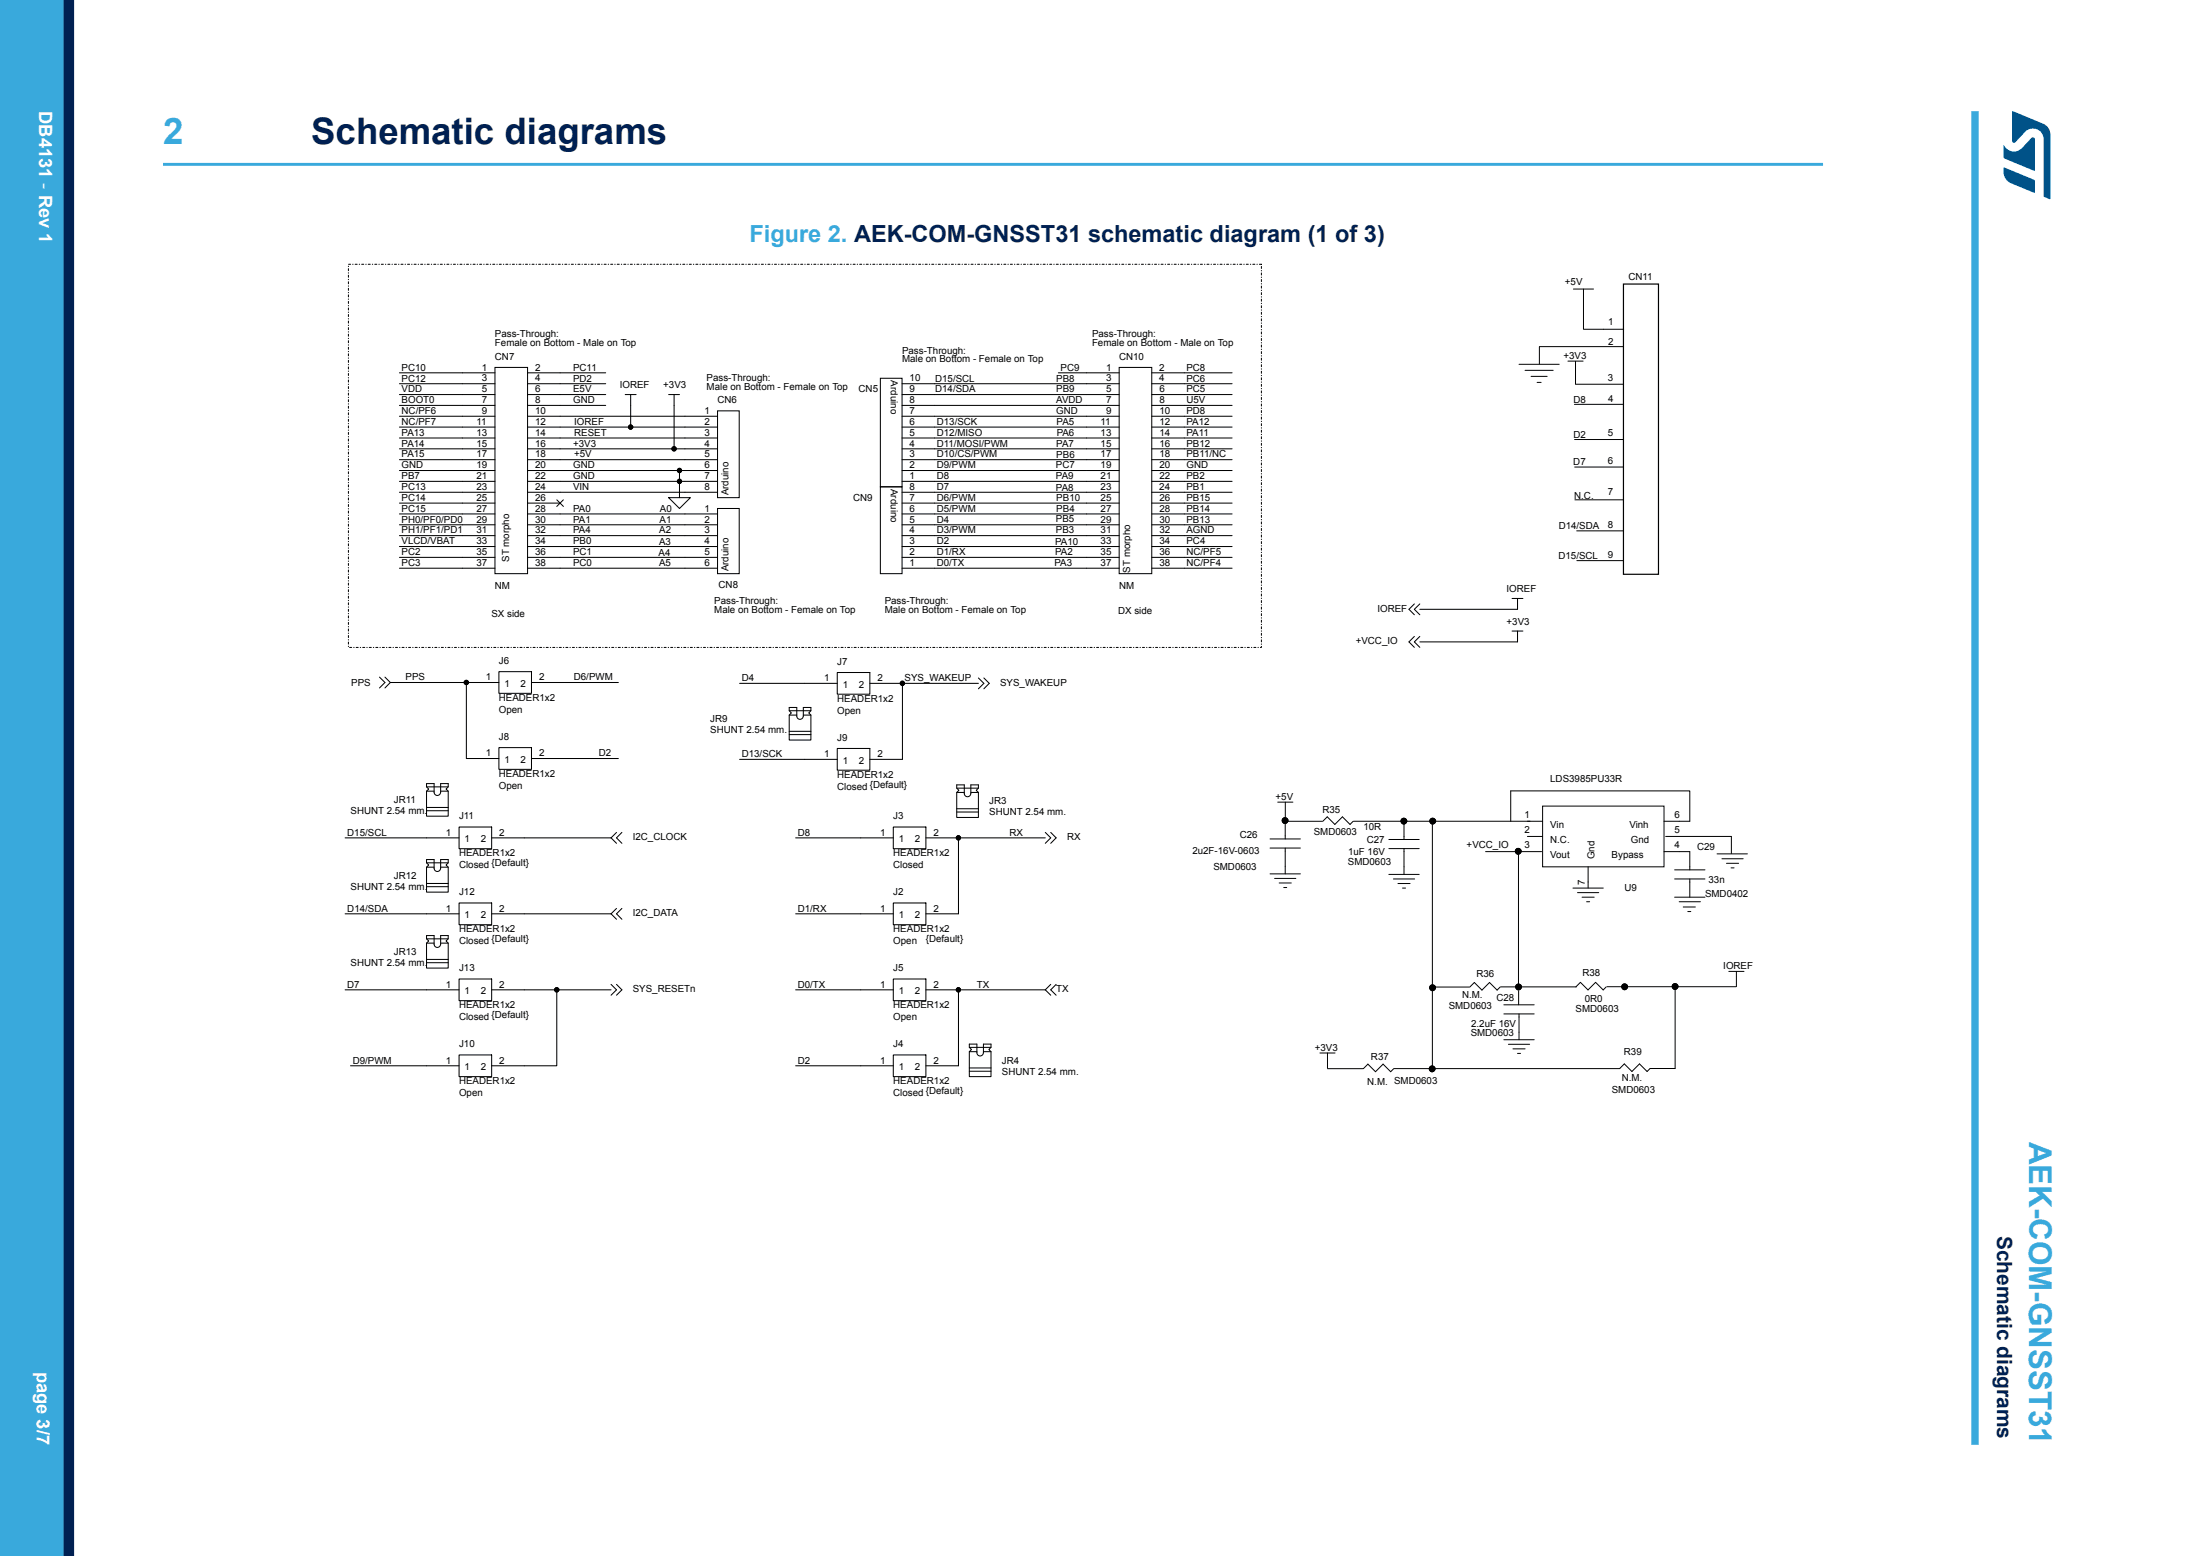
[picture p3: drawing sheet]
<svg xmlns="http://www.w3.org/2000/svg" width="297mm" height="210mm" viewBox="0 0 297 210" stroke-linecap="round" stroke-linejoin="round" font-family="sans-serif">
<path d="M22 22.2h224" fill="none" stroke="#39a9dc" stroke-width=".4"/>
<path d="M47 35.7h123.2v51.7h-123.2z" fill="none" stroke="#000" stroke-width=".14" stroke-dasharray=".3 .3 0 .3"/>
<g fill="none" stroke="#000" stroke-width=".14">
<path d="M53.9 53.3h12.9M53.9 50.3h12.9M53.9 51.8h12.9M53.9 54.7h12.9M53.9 56.2h12.9M53.9 57.6h12.9M53.9 59.1h12.9M66.8 49.6h4.4v27.8h-4.4zM71.2 53.3h10.5M71.2 50.3h10.5M71.2 51.8h10.5M71.2 54.7h10.5"/>
<path d="M71.2 56.2h25.6M71.2 57.6h25.6M71.2 59.1h25.6M84.4 53.3h1.4M85.1 53.3v4.3M90.2 53.3h1.5M91 53.3v7.3M96.8 55.5h2.9v11.7h-2.9zM118.8 51.1h2.9v14.6h-2.9zM121.7 53.3h29.3M121.7 51.8h29.3M121.7 54.7h29.3"/>
<path d="M121.7 56.2h29.3M121.7 57.6h29.3M121.7 59.1h29.3M142.8 50.3h8.2M151 49.6h4.4v27.8h-4.4zM155.4 53.3h10.9M155.4 50.3h10.9M155.4 51.8h10.9M155.4 54.7h10.9M155.4 56.2h10.9M155.4 57.6h10.9M155.4 59.1h10.9"/>
<path d="M53.9 69.4h12.9M53.9 70.8h12.9M53.9 72.3h12.9M53.9 73.8h12.9M53.9 75.2h12.9M53.9 76.7h12.9M53.9 60.6h12.9M53.9 62h12.9M53.9 63.5h12.9M53.9 65h12.9M53.9 66.4h12.9M53.9 67.9h12.9"/>
<path d="M71.2 69.4h25.6M71.2 70.8h25.6M71.2 72.3h25.6M71.2 73.8h25.6M71.2 75.2h25.6M71.2 76.7h25.6M71.2 60.6h25.6M71.2 62h25.6M71.2 63.5h25.6M71.2 65h25.6M71.2 66.4h25.6M71.2 67.9h4.4"/>
<path d="M90.2 67.2h3l-1.5 1.4zM91.7 63.5v3.7M96.8 68.6h2.9v8.8h-2.9zM118.8 65.7h2.9v11.7h-2.9zM121.7 69.4h29.3M121.7 70.8h29.3M121.7 72.3h29.3M121.7 73.8h29.3M121.7 75.2h29.3M121.7 76.7h29.3M121.7 60.6h29.3M121.7 62h29.3"/>
<path d="M121.7 63.5h29.3M121.7 65h29.3M121.7 66.4h29.3M121.7 67.9h29.3M155.4 69.4h10.9M155.4 70.8h10.9M155.4 72.3h10.9M155.4 73.8h10.9M155.4 75.2h10.9M155.4 76.7h10.9M155.4 60.6h10.9M155.4 62h10.9"/>
<path d="M155.4 63.5h10.9M155.4 65h10.9M155.4 66.4h10.9M155.4 67.9h10.9M51.2 91.4l.7 .7-.7 .7M51.9 91.4l.8 .7M52.7 92.1l-.8 .7M52.7 92.1h14.6M62.9 92.1v10.3h4.4M67.3 90.6h4.4v3h-4.4zM71.7 92.1h11.7M99.8 92.2h13.2"/>
<path d="M106.5 98.7h2.9M106.5 99.1h2.9M106.5 95.9h2.9M106.5 96.5h1M106.5 95.5h1v1.1a.44 .44 0 0 0 .5 .5 .44 .44 0 0 0 .4-.5v-1.1h1v.4l-.3 .3 .3 .3v3.4h-2.9v-3.4l.3-.3-.3-.3zM108.4 96.5h1M113 90.8h4.4v2.9h-4.4zM117.4 92.2h14.6M121.8 92.2v10.3h-4.4M132 91.5l.8 .7-.8 .8M132.8 91.5l.7 .7-.7 .8M190.9 85.9l-.8 .7 .8 .8"/>
<path d="M190.9 81.5l-.8 .7 .8 .8M191.6 85.9l-.7 .7 .7 .8M191.6 81.5l-.7 .7 .7 .8M204 85.2h1.5M204 80.8h1.5M204.8 80.8v1.4h-13.2M204.8 85.2v1.4h-13.2M46.6 113.1h15.3M57.6 109h2.9M57.6 109.4h2.9M57.6 106.2h2.9M57.6 106.8h1"/>
<path d="M57.6 119.2h2.9M57.6 119.7h2.9M57.6 116.4h2.9M57.6 117h1M58.6 106.9a.44 .44 0 0 0 .4 .5 .44 .44 0 0 0 .5-.5M58.6 106.9v-1.1h-1v.4l.2 .3-.2 .3v3.4h2.9v-3.4l-.3-.3 .3-.3v-.4h-1v1.1M58.6 117.2a.44 .44 0 0 0 .4 .4 .44 .44 0 0 0 .5-.4M58.6 117.2v-1.2h-1v.4l.2 .3-.2 .3v3.4h2.9v-3.4l-.3-.3 .3-.3v-.4h-1v1.2M59.5 106.8h1M59.5 117h1M61.9 111.6h4.4v2.9h-4.4zM66.3 113.1h16.2"/>
<path d="M67.3 100.9h4.4v2.9h-4.4zM71.7 102.4h11.7M82.5 113.1l.7 .7M83.2 112.3l-.7 .8M83.9 112.3l-.7 .8 .7 .7M99.8 102.5h13.2M107.4 113.1h13.1M113 101h4.4v2.9h-4.4zM120.5 111.6h4.4v2.9h-4.4zM124.9 113.1h16.1M129.1 109.1h2.9M129.1 109.6h2.9"/>
<path d="M129.1 106.4h2.9M129.1 107h1M129.3 113.1v10.2h-4.4M130.1 107.1a.44 .44 0 0 0 .5 .4 .44 .44 0 0 0 .4-.4M130.1 107.1v-1.2h-1v.5l.3 .3-.3 .3v3.3h2.9v-3.3l-.3-.3 .3-.3v-.5h-1v1.2M131 107h1M141 112.3l.8 .8-.8 .7M141.8 112.3l.7 .8-.7 .7M46.6 123.3h15.3M46.6 133.6h15.3M57.6 129.5h2.9M57.6 129.9h2.9"/>
<path d="M57.6 126.7h2.9M57.6 127.3h1M58.6 127.4a.44 .44 0 0 0 .4 .5 .44 .44 0 0 0 .5-.5M58.6 127.4v-1.1h-1v.4l.2 .3-.2 .3v3.4h2.9v-3.4l-.3-.3 .3-.3v-.4h-1v1.1M59.5 127.3h1M61.9 121.9h4.4v2.9h-4.4zM61.9 132.1h4.4v3h-4.4zM66.3 123.3h16.2M66.3 133.6h8.8M82.5 132.9l.7 .7-.7 .7M82.5 133.6h-7.4v10.2h-8.8M82.5 123.3l.7 .8"/>
<path d="M83.2 132.9l.7 .7-.7 .7M83.2 122.6l-.7 .7M83.9 122.6l-.7 .7 .7 .8M107.4 123.3h13.1M107.4 133.6h13.1M120.5 132.1h4.4v3h-4.4zM120.5 121.9h4.4v2.9h-4.4zM124.9 133.6h16.1M129.3 133.6v10.2h-4.4M141 133.6l.8 .7M141.8 132.9l-.8 .7M142.5 132.9l-.7 .7 .7 .7"/>
<path d="M47.3 143.8h14.6M61.9 142.4h4.4v2.9h-4.4zM107.4 143.8h13.1M120.5 142.4h4.4v2.9h-4.4zM130.8 144.1h2.9M130.8 144.6h2.9M130.8 141.4h2.9M130.8 141.9h1M132.7 142.1a.44 .44 0 0 1-.4 .4 .44 .44 0 0 1-.5-.4v-1.2h-1v.5l.3 .2-.3 .3v3.4h2.9v-3.4l-.3-.3 .3-.2v-.5h-1v1.2M132.7 141.9h1"/>
</g>
<g fill="none" stroke="#000" stroke-width=".13">
<path d="M212.3 39h2.7M213.7 39v5.4h5.4M205 49.2h5.4M205.8 50h3.8M206.6 50.8h2.2M207.4 51.6h.6M207.7 46.8v2.3M207.7 46.8h11.3M211.6 48.7h2M212.4 54.6h6.6M212.5 59.3h6.5M212.6 48.8v3"/>
<path d="M212.6 51.9h6.4M75.1 67.5l.9 .9M76 67.5l-.9 .9M212.5 63h6.5M212.5 67.5h6.5M212.8 71.6h6.2M212.8 75.7h6.2M171.4 114.5h4.1M171.4 117.9h4.1M171.4 113.2h4.1M172 118.6h2.9M172.4 108.3h2.1"/>
<path d="M172.6 119.2h1.6M173.2 119.8h.4M173.4 110.8v2.4M173.4 114.5v3.4M173.4 108.3v2M173.6 110.8h4.8M178.5 110.9l.6-.7 1 1.1 1-1.1 1.1 1.1 .4-.4M182.6 110.8h10.6M187.4 114.5h4.1M187.4 118h4.1M187.4 113.3h4.1M188 118.6h2.9"/>
<path d="M188.6 119.2h1.7M189.3 119.9h.4M189.5 110.8v2.5M189.5 114.5v3.5M193.3 111.3v32.6M193.6 110.8h14.6M200.5 114.9h7.5M203.9 110.8v-4.1h24.1v4.1h-3.5M204.9 115.1v18M206.1 112.9h2.1M208.2 108.8h16.3v8.2h-16.3zM212.3 119.9h4"/>
<path d="M214.3 117v2.9M224.5 114.9h3.5v2.5M224.8 112.9h8.9M226 118.6h4.1M226 117.4h4.1M228 118.6v2.5M231.7 115.2h4.1M232.4 115.9h2.8M233 116.5h1.6M233.6 117.1h.4M233.6 112.9v2.3M193.5 133.2h4.8"/>
<path d="M198.3 133.2l.6-.6 1.1 1 1-1 1 1 .4-.4M202.5 133.2h10.2M202.9 136.8h4.1M202.9 135.6h4.1M204.9 133.7v1.9M205 136.8v3.5M212.6 133.2l.7-.6 1 1 1-1 1 1 .4-.4M212.9 120.5h2.8M213.5 121.1h1.6M214.1 121.7h.4M216.9 133.2h17.4M226 121.1h4.1"/>
<path d="M226 133.3v10.9M226.6 121.7h2.9M227.1 122.4h1.7M227.7 123h.5M233.3 131.1h2M234.3 131.1v2.1M178.1 142.1h2.1M179.1 144.2h4.8M179.1 142.1v2.1M184 144.2l.6-.6 1 1 1-1 1.1 1 .4-.4M202.9 140.3h4.1M203.5 140.9h2.9"/>
<path d="M204.2 141.6h1.6M204.8 142.2h.4M222.7 144.2l-.4 .4-1.1-1-1 1-1-1-.6 .6h-30.5M222.7 144.2h3.3"/>
<circle cx="173.4" cy="110.7" r=".39"/>
<circle cx="189.4" cy="110.8" r=".39"/>
<circle cx="193.3" cy="110.8" r=".39"/>
<circle cx="204.9" cy="114.9" r=".39"/>
<circle cx="193.3" cy="133.3" r=".39"/>
<circle cx="204.9" cy="133.2" r=".39"/>
<circle cx="219.2" cy="133.2" r=".39"/>
<circle cx="226" cy="133.1" r=".39"/>
<circle cx="193.3" cy="144.3" r=".39"/>
</g>
<g fill="#000" stroke="#000" stroke-width=".14">
<circle cx="85.1" cy="57.6" r=".29"/>
<circle cx="91" cy="60.6" r=".29"/>
<circle cx="91.7" cy="63.5" r=".29"/>
<circle cx="91.7" cy="65" r=".29"/>
<circle cx="62.9" cy="92.1" r=".29"/>
<circle cx="121.8" cy="92.2" r=".29"/>
<circle cx="129.3" cy="113.1" r=".29"/>
<circle cx="75.1" cy="133.6" r=".29"/>
<circle cx="129.3" cy="133.6" r=".29"/>
</g>
<g fill="#000">
<circle cx="173.4" cy="110.7" r=".39"/>
<circle cx="189.4" cy="110.8" r=".39"/>
<circle cx="193.3" cy="110.8" r=".39"/>
<circle cx="204.9" cy="114.9" r=".39"/>
<circle cx="193.3" cy="133.3" r=".39"/>
<circle cx="204.9" cy="133.2" r=".39"/>
<circle cx="219.2" cy="133.2" r=".39"/>
<circle cx="226" cy="133.1" r=".39"/>
<circle cx="193.3" cy="144.3" r=".39"/>
</g>
<path d="M219.1 38.3h4.7v39.2h-4.7z" fill="none" stroke="#000" stroke-width=".16"/>
<path d="M266.5 15v180" fill="none" stroke="#39a9dc" stroke-width="1"/>
<g fill="#39a9dc">
<path d="M0 0h8.6v210h-8.6z" fill-rule="evenodd"/>
<path d="M0 0h7.5v210h-7.5z" fill-rule="evenodd"/>
</g>
<path d="M9.3 0v210" fill="none" stroke="#002052" stroke-width="1.4"/>
<g fill="#005288">
<path d="M271.5 15l4.2 1.7a1.59 1.59 0 0 1 1 1.5v8.6l-.1 .1-.8-.4v-7.6a1.45 1.45 0 0 0-.9-1.4 1.45 1.45 0 0 0-1.6 .2l-1.3 1.5-.2 .1-.2-.1-.1-.2z"/>
<path d="M270.4 22.6l4 1.7 .2 .2v1.4l-.1 .1-3.2-1.3a1.6 1.6 0 0 1-.9-1.5z"/>
<path d="M270.4 19.6a1.54 1.54 0 0 0 2.4 .4l1.3-1.4 .2-.1 .2 .1 .1 .2v4.2l-4.2-1.7z"/>
</g>
<text font-size="4.9" fill="#39a9dc" x="22" y="19.4">2</text>
<text font-size="4.9" fill="#002052" x="42" y="19.4">Schematic diagrams</text>
<text font-size="4.2" fill="#39a9dc" x="273.8" y="154.1" transform="rotate(90 273.8 154.1)">AEK-COM-GNSST31</text>
<text font-size="3.2" fill="#39a9dc" x="101.1" y="32.6">Figure 2. AEK-COM-GNSST31 schematic diagram (1 of 3)</text>
<text font-size="2.8" fill="#002052" x="269.5" y="166.8" transform="rotate(90 269.5 166.8)">Schematic diagrams</text>
<g font-size="2.5" fill="#fff">
<text x="5.3" y="15" transform="rotate(90 5.3 15)">DB4131 - Rev 1</text>
<text x="5" y="185.1" transform="rotate(90 5 185.1)">page 3/7</text>
</g>
<g font-size="1.3">
<text x="211.2" y="38.5">+5V</text>
<text x="219.7" y="37.7">CN11</text>
<text x="66.8" y="45.5">Pass-Through:</text>
<text x="66.8" y="46.7">Female on Bottom - Male on Top</text>
<text x="121.7" y="47.7">Pass-Through:</text>
<text x="147.4" y="45.5">Pass-Through:</text>
<text x="147.4" y="46.7">Female on Bottom - Male on Top</text>
<text x="217" y="46.5">2</text>
<text x="217" y="43.8">1</text>
<text x="54.2" y="50">PC10</text>
<text x="54.2" y="51.5">PC12</text>
<text x="54.2" y="53">VDD</text>
<text x="65" y="50">1</text>
<text x="65" y="52.9">5</text>
<text x="65" y="51.5">3</text>
<text x="66.8" y="48.6">CN7</text>
<text x="72.2" y="50">2</text>
<text x="72.2" y="52.9">6</text>
<text x="72.2" y="51.5">4</text>
<text x="77.3" y="53">E5V</text>
<text x="77.3" y="51.5">PD2</text>
<text x="77.3" y="50">PC11</text>
<text x="83.6" y="52.4">IOREF</text>
<text x="89.5" y="52.4">+3V3</text>
<text x="95.4" y="51.4">Pass-Through:</text>
<text x="95.4" y="52.6">Male on Bottom - Female on Top</text>
<text x="115.9" y="53">CN5</text>
<text x="120.2" y="51.3" transform="rotate(90 120.2 51.3)">Arduino</text>
<text x="121.7" y="48.9">Male on Bottom - Female on Top</text>
<text x="122.7" y="52.9">9</text>
<text x="122.7" y="51.5">10</text>
<text x="126.2" y="51.5">D15/SCL</text>
<text x="126.2" y="52.9">D14/SDA</text>
<text x="142.5" y="53">PB9</text>
<text x="142.5" y="51.5">PB8</text>
<text x="143.1" y="50">PC9</text>
<text x="149.3" y="50">1</text>
<text x="149.3" y="51.5">3</text>
<text x="149.3" y="52.9">5</text>
<text x="151" y="48.6">CN10</text>
<text x="156.4" y="50">2</text>
<text x="156.4" y="51.5">4</text>
<text x="156.4" y="52.9">6</text>
<text x="160.1" y="50">PC8</text>
<text x="160.1" y="51.5">PC6</text>
<text x="160.1" y="53">PC5</text>
<text x="211" y="48.5">+3V3</text>
<text x="217" y="51.4">3</text>
<text x="54.2" y="55.9">NC/PF6</text>
<text x="54.2" y="58.8">PA13</text>
<text x="54.2" y="54.4">BOOT0</text>
<text x="54.2" y="57.3">NC/PF7</text>
<text x="64.3" y="57.3">11</text>
<text x="64.3" y="58.8">13</text>
<text x="65" y="55.9">9</text>
<text x="65" y="54.4">7</text>
<text x="72.2" y="55.9">10</text>
<text x="72.2" y="54.4">8</text>
<text x="72.2" y="57.3">12</text>
<text x="72.2" y="58.8">14</text>
<text x="77.3" y="54.4">GND</text>
<text x="77.5" y="57.3">IOREF</text>
<text x="77.5" y="58.8">RESET</text>
<text x="95.1" y="55.9">1</text>
<text x="95.1" y="57.3">2</text>
<text x="95.1" y="58.8">3</text>
<text x="96.8" y="54.4">CN6</text>
<text x="122.7" y="54.4">8</text>
<text x="122.7" y="55.9">7</text>
<text x="122.7" y="57.3">6</text>
<text x="122.7" y="58.8">5</text>
<text x="126.4" y="58.8">D12/MISO</text>
<text x="126.4" y="57.3">D13/SCK</text>
<text x="142.5" y="55.9">GND</text>
<text x="142.5" y="54.4">AVDD</text>
<text x="142.6" y="57.4">PA5</text>
<text x="142.6" y="58.8">PA6</text>
<text x="148.5" y="58.8">13</text>
<text x="148.5" y="57.3">11</text>
<text x="149.3" y="54.4">7</text>
<text x="149.3" y="55.9">9</text>
<text x="156.4" y="58.8">14</text>
<text x="156.4" y="57.3">12</text>
<text x="156.4" y="55.9">10</text>
<text x="156.4" y="54.4">8</text>
<text x="160.1" y="58.8">PA11</text>
<text x="160.1" y="57.3">PA12</text>
<text x="160.1" y="55.9">PD8</text>
<text x="160.1" y="54.4">U5V</text>
<text x="212.3" y="54.4">D8</text>
<text x="212.3" y="59.1">D2</text>
<text x="217" y="58.8">5</text>
<text x="217" y="54.2">4</text>
<text x="54.2" y="61.7">PA15</text>
<text x="54.2" y="64.7">PB7</text>
<text x="54.2" y="60.3">PA14</text>
<text x="54.2" y="63.2">GND</text>
<text x="64.3" y="64.7">21</text>
<text x="64.3" y="60.3">15</text>
<text x="64.3" y="63.2">19</text>
<text x="64.3" y="61.7">17</text>
<text x="72.2" y="64.7">22</text>
<text x="72.2" y="61.7">18</text>
<text x="72.2" y="63.2">20</text>
<text x="72.2" y="60.3">16</text>
<text x="77.3" y="64.7">GND</text>
<text x="77.3" y="63.2">GND</text>
<text x="77.3" y="60.3">+3V3</text>
<text x="77.5" y="61.7">+5V</text>
<text x="95.1" y="60.3">4</text>
<text x="95.1" y="61.7">5</text>
<text x="95.1" y="63.2">6</text>
<text x="95.1" y="64.7">7</text>
<text x="120.2" y="66" transform="rotate(90 120.2 66)">Arduino</text>
<text x="122.7" y="60.3">4</text>
<text x="122.7" y="61.7">3</text>
<text x="122.7" y="63.2">2</text>
<text x="122.7" y="64.7">1</text>
<text x="126.4" y="61.7">D10/CS/PWM</text>
<text x="126.4" y="60.3">D11/MOSI/PWM</text>
<text x="126.4" y="63.2">D9/PWM</text>
<text x="126.4" y="64.7">D8</text>
<text x="142.5" y="63.2">PC7</text>
<text x="142.5" y="64.6">PA9</text>
<text x="142.5" y="60.3">PA7</text>
<text x="142.5" y="61.8">PB6</text>
<text x="148.5" y="60.3">15</text>
<text x="148.5" y="64.7">21</text>
<text x="148.5" y="61.7">17</text>
<text x="148.5" y="63.2">19</text>
<text x="156.4" y="61.7">18</text>
<text x="156.4" y="64.7">22</text>
<text x="156.4" y="63.2">20</text>
<text x="156.4" y="60.3">16</text>
<text x="160.1" y="64.7">PB2</text>
<text x="160.1" y="63.2">GND</text>
<text x="160.1" y="60.3">PB12</text>
<text x="160.1" y="61.7">PB11/NC</text>
<text x="212.3" y="62.8">D7</text>
<text x="217" y="62.6">6</text>
<text x="54.2" y="72">PH1/PF1/PD1</text>
<text x="54.2" y="66.1">PC13</text>
<text x="54.2" y="69.1">PC15</text>
<text x="54.2" y="67.6">PC14</text>
<text x="54.2" y="70.5">PH0/PF0/PD0</text>
<text x="64.3" y="66.1">23</text>
<text x="64.3" y="72">31</text>
<text x="64.3" y="67.6">25</text>
<text x="64.3" y="70.5">29</text>
<text x="64.3" y="69.1">27</text>
<text x="72.2" y="67.6">26</text>
<text x="72.2" y="72">32</text>
<text x="72.2" y="66.1">24</text>
<text x="72.2" y="70.5">30</text>
<text x="72.2" y="69.1">28</text>
<text x="77.3" y="70.5">PA1</text>
<text x="77.3" y="72">PA4</text>
<text x="77.3" y="66.1">VIN</text>
<text x="77.3" y="69.1">PA0</text>
<text x="88.9" y="72">A2</text>
<text x="89" y="70.6">A1</text>
<text x="89" y="69.1">A0</text>
<text x="95.1" y="69.1">1</text>
<text x="95.1" y="70.5">2</text>
<text x="95.1" y="72">3</text>
<text x="95.1" y="66.1">8</text>
<text x="98.3" y="66.9" transform="rotate(-90 98.3 66.9)">Arduino</text>
<text x="115.1" y="67.6">CN9</text>
<text x="122.7" y="66.1">8</text>
<text x="122.7" y="67.6">7</text>
<text x="122.7" y="69.1">6</text>
<text x="122.7" y="70.5">5</text>
<text x="122.7" y="72">4</text>
<text x="126.4" y="66.1">D7</text>
<text x="126.4" y="70.5">D4</text>
<text x="126.4" y="72">D3/PWM</text>
<text x="126.4" y="67.6">D6/PWM</text>
<text x="126.4" y="69.1">D5/PWM</text>
<text x="142.5" y="66.2">PA8</text>
<text x="142.5" y="70.5">PB5</text>
<text x="142.5" y="71.9">PB3</text>
<text x="142.5" y="67.6">PB10</text>
<text x="142.5" y="69">PB4</text>
<text x="148.5" y="66.1">23</text>
<text x="148.5" y="69.1">27</text>
<text x="148.5" y="67.6">25</text>
<text x="148.5" y="70.5">29</text>
<text x="148.5" y="72">31</text>
<text x="156.4" y="66.1">24</text>
<text x="156.4" y="72">32</text>
<text x="156.4" y="67.6">26</text>
<text x="156.4" y="69.1">28</text>
<text x="156.4" y="70.5">30</text>
<text x="160.1" y="70.5">PB13</text>
<text x="160.1" y="67.6">PB15</text>
<text x="160.1" y="69.1">PB14</text>
<text x="160.1" y="72">AGND</text>
<text x="160.1" y="66.1">PB1</text>
<text x="210.3" y="71.4">D14/SDA</text>
<text x="212.4" y="67.3">N.C.</text>
<text x="217" y="66.8">7</text>
<text x="217" y="71.3">8</text>
<text x="54.2" y="73.5">VLCD/VBAT</text>
<text x="54.2" y="76.4">PC3</text>
<text x="54.2" y="74.9">PC2</text>
<text x="64.3" y="73.5">33</text>
<text x="64.3" y="74.9">35</text>
<text x="64.3" y="76.4">37</text>
<text x="68.7" y="75.8" transform="rotate(-90 68.7 75.8)">ST morpho</text>
<text x="72.2" y="74.9">36</text>
<text x="72.2" y="73.5">34</text>
<text x="72.2" y="76.4">38</text>
<text x="77.3" y="76.4">PC0</text>
<text x="77.3" y="74.9">PC1</text>
<text x="77.3" y="73.5">PB0</text>
<text x="88.9" y="75.1">A4</text>
<text x="88.9" y="73.6">A3</text>
<text x="88.9" y="76.4">A5</text>
<text x="95.1" y="73.5">4</text>
<text x="95.1" y="74.9">5</text>
<text x="95.1" y="76.4">6</text>
<text x="98.3" y="77.1" transform="rotate(-90 98.3 77.1)">Arduino</text>
<text x="122.7" y="73.5">3</text>
<text x="122.7" y="74.9">2</text>
<text x="122.7" y="76.4">1</text>
<text x="126.4" y="74.9">D1/RX</text>
<text x="126.4" y="76.4">D0/TX</text>
<text x="126.4" y="73.5">D2</text>
<text x="142.3" y="76.4">PA3</text>
<text x="142.4" y="73.6">PA10</text>
<text x="142.4" y="74.9">PA2</text>
<text x="148.5" y="73.5">33</text>
<text x="148.5" y="76.4">37</text>
<text x="148.5" y="74.9">35</text>
<text x="152.5" y="77.3" transform="rotate(-90 152.5 77.3)">ST morpho</text>
<text x="156.4" y="74.9">36</text>
<text x="156.4" y="76.4">38</text>
<text x="156.4" y="73.5">34</text>
<text x="160.1" y="74.9">NC/PF5</text>
<text x="160.1" y="73.5">PC4</text>
<text x="160.1" y="76.4">NC/PF4</text>
<text x="210.3" y="75.4">D15/SCL</text>
<text x="217" y="75.2">9</text>
<text x="66.3" y="83.3">SX side</text>
<text x="66.8" y="79.5">NM</text>
<text x="96.4" y="81.6">Pass-Through:</text>
<text x="96.4" y="82.8">Male on Bottom - Female on Top</text>
<text x="97" y="79.3">CN8</text>
<text x="119.4" y="81.6">Pass-Through:</text>
<text x="119.4" y="82.8">Male on Bottom - Female on Top</text>
<text x="150.9" y="82.8">DX side</text>
<text x="151" y="79.5">NM</text>
<text x="185.9" y="82.5">IOREF</text>
<text x="203.3" y="79.9">IOREF</text>
<text x="67.3" y="89.6">J6</text>
<text x="113" y="89.7">J7</text>
<text x="182.9" y="86.9">+VCC_IO</text>
<text x="203.3" y="84.3">+3V3</text>
<text x="47.4" y="92.6">PPS</text>
<text x="54.7" y="91.8">PPS</text>
<text x="65.6" y="91.8">1</text>
<text x="67.3" y="94.6">HEADER1x2</text>
<text x="68.1" y="92.7">1</text>
<text x="70.2" y="92.7">2</text>
<text x="72.7" y="91.8">2</text>
<text x="77.4" y="91.8">D6/PWM</text>
<text x="100.1" y="91.9">D4</text>
<text x="111.2" y="91.9">1</text>
<text x="113" y="94.7">HEADER1x2</text>
<text x="113.7" y="92.8">1</text>
<text x="115.9" y="92.8">2</text>
<text x="118.4" y="91.9">2</text>
<text x="122.1" y="91.9">SYS_WAKEUP</text>
<text x="135" y="92.5">SYS_WAKEUP</text>
<text x="67.3" y="99.9">J8</text>
<text x="67.3" y="96.2">Open</text>
<text x="95.8" y="97.4">JR9</text>
<text x="95.8" y="98.9">SHUNT 2.54 mm.</text>
<text x="113" y="96.3">Open</text>
<text x="113" y="100">J9</text>
<text x="65.6" y="102.1">1</text>
<text x="67.3" y="106.5">Open</text>
<text x="67.3" y="104.9">HEADER1x2</text>
<text x="68.1" y="103">1</text>
<text x="70.2" y="103">2</text>
<text x="72.7" y="102.1">2</text>
<text x="80.8" y="102.1">D2</text>
<text x="100.1" y="102.2">D13/SCK</text>
<text x="111.2" y="102.2">1</text>
<text x="113" y="106.6">Closed {Default}</text>
<text x="113" y="105">HEADER1x2</text>
<text x="113.7" y="103.1">1</text>
<text x="115.9" y="103.1">2</text>
<text x="118.4" y="102.2">2</text>
<text x="172.1" y="107.9">+5V</text>
<text x="209.2" y="105.5">LDS3985PU33R</text>
<text x="46.9" y="112.8">D15/SCL</text>
<text x="47.3" y="109.9">SHUNT 2.54 mm.</text>
<text x="53.2" y="108.4">JR11</text>
<text x="60.2" y="112.8">1</text>
<text x="61.9" y="110.6">J11</text>
<text x="62.7" y="113.7">1</text>
<text x="64.9" y="113.7">2</text>
<text x="67.4" y="112.8">2</text>
<text x="85.4" y="113.4">I2C_CLOCK</text>
<text x="107.7" y="112.8">D8</text>
<text x="118.8" y="112.8">1</text>
<text x="120.5" y="110.6">J3</text>
<text x="121.3" y="113.7">1</text>
<text x="123.5" y="113.7">2</text>
<text x="126" y="112.8">2</text>
<text x="133.5" y="108.6">JR3</text>
<text x="133.5" y="110">SHUNT 2.54 mm.</text>
<text x="136.2" y="112.8">RX</text>
<text x="144" y="113.4">RX</text>
<text x="167.3" y="113.1">C26</text>
<text x="177.3" y="112.7">SMD0603</text>
<text x="178.4" y="109.8">R35</text>
<text x="184" y="112.1">10R</text>
<text x="184.4" y="113.8">C27</text>
<text x="205.7" y="110.4">1</text>
<text x="205.7" y="112.4">2</text>
<text x="209.2" y="111.7">Vin</text>
<text x="209.2" y="113.7">N.C.</text>
<text x="219.9" y="111.7">Vinh</text>
<text x="220.1" y="113.7">Gnd</text>
<text x="226" y="112.4">5</text>
<text x="226" y="110.4">6</text>
<text x="53.2" y="118.7">JR12</text>
<text x="61.9" y="117.2">Closed {Default}</text>
<text x="61.9" y="115.6">HEADER1x2</text>
<text x="120.5" y="117.2">Closed</text>
<text x="120.5" y="115.6">HEADER1x2</text>
<text x="160.9" y="115.3">2u2F-16V-0603</text>
<text x="163.7" y="117.4">SMD0603</text>
<text x="181.9" y="116.8">SMD0603</text>
<text x="181.9" y="115.3">1uF 16V</text>
<text x="197.9" y="114.5">+VCC_IO</text>
<text x="205.7" y="114.5">3</text>
<text x="209.2" y="115.8">Vout</text>
<text x="213.9" y="119.4" transform="rotate(-90 213.9 119.4)">7</text>
<text x="215.2" y="116" transform="rotate(-90 215.2 116)">Gnd</text>
<text x="217.5" y="115.8">Bypass</text>
<text x="226" y="114.5">4</text>
<text x="229" y="114.7">C29</text>
<text x="230.5" y="119.2">33n</text>
<text x="46.9" y="123">D14/SDA</text>
<text x="47.3" y="120.1">SHUNT 2.54 mm.</text>
<text x="60.2" y="123">1</text>
<text x="61.9" y="125.8">HEADER1x2</text>
<text x="61.9" y="120.8">J12</text>
<text x="62.7" y="123.9">1</text>
<text x="64.9" y="123.9">2</text>
<text x="67.4" y="123">2</text>
<text x="85.4" y="123.6">I2C_DATA</text>
<text x="107.7" y="123">D1/RX</text>
<text x="118.8" y="123">1</text>
<text x="120.5" y="125.8">HEADER1x2</text>
<text x="120.5" y="120.8">J2</text>
<text x="121.3" y="123.9">1</text>
<text x="123.5" y="123.9">2</text>
<text x="126" y="123">2</text>
<text x="219.2" y="120.3">U9</text>
<text x="230.1" y="121.1">SMD0402</text>
<text x="47.3" y="130.4">SHUNT 2.54 mm.</text>
<text x="53.2" y="128.9">JR13</text>
<text x="61.9" y="127.4">Closed {Default}</text>
<text x="61.9" y="131.1">J13</text>
<text x="120.5" y="127.4">Open</text>
<text x="120.5" y="131.1">J5</text>
<text x="124.9" y="127.2">{Default}</text>
<text x="199.2" y="131.8">R36</text>
<text x="213.5" y="131.8">R38</text>
<text x="232.5" y="130.8">IOREF</text>
<text x="46.9" y="133.3">D7</text>
<text x="60.2" y="133.3">1</text>
<text x="61.9" y="136.1">HEADER1x2</text>
<text x="61.9" y="137.7">Closed {Default}</text>
<text x="62.7" y="134.2">1</text>
<text x="64.9" y="134.2">2</text>
<text x="67.4" y="133.3">2</text>
<text x="85.4" y="133.9">SYS_RESETn</text>
<text x="107.7" y="133.3">D0/TX</text>
<text x="118.8" y="133.3">1</text>
<text x="120.5" y="136.1">HEADER1x2</text>
<text x="120.5" y="137.7">Open</text>
<text x="121.3" y="134.2">1</text>
<text x="123.5" y="134.2">2</text>
<text x="126" y="133.3">2</text>
<text x="131.8" y="133.3">TX</text>
<text x="142.5" y="133.9">TX</text>
<text x="195.5" y="136.2">SMD0603</text>
<text x="197.3" y="134.6">N.M.</text>
<text x="201.9" y="135.1">C28</text>
<text x="212.6" y="136.6">SMD0603</text>
<text x="213.8" y="135.2">0R0</text>
<text x="47.6" y="143.5">D9/PWM</text>
<text x="60.2" y="143.5">1</text>
<text x="61.9" y="141.4">J10</text>
<text x="67.4" y="143.5">2</text>
<text x="107.7" y="143.5">D2</text>
<text x="118.8" y="143.5">1</text>
<text x="120.5" y="141.4">J4</text>
<text x="126" y="143.5">2</text>
<text x="135.2" y="143.6">JR4</text>
<text x="177.4" y="141.8">+3V3</text>
<text x="185" y="143.1">R37</text>
<text x="198.5" y="139.8">SMD0603</text>
<text x="198.5" y="138.6">2.2uF 16V</text>
<text x="219.1" y="142.4">R39</text>
<text x="61.9" y="148">Open</text>
<text x="61.9" y="146.4">HEADER1x2</text>
<text x="62.7" y="144.4">1</text>
<text x="64.9" y="144.4">2</text>
<text x="120.5" y="148">Closed {Default}</text>
<text x="120.5" y="146.4">HEADER1x2</text>
<text x="121.3" y="144.4">1</text>
<text x="123.5" y="144.4">2</text>
<text x="135.2" y="145">SHUNT 2.54 mm.</text>
<text x="184.5" y="146.5">N.M. SMD0603</text>
<text x="217.5" y="147.4">SMD0603</text>
<text x="218.8" y="146">N.M.</text>
</g>
</svg>
